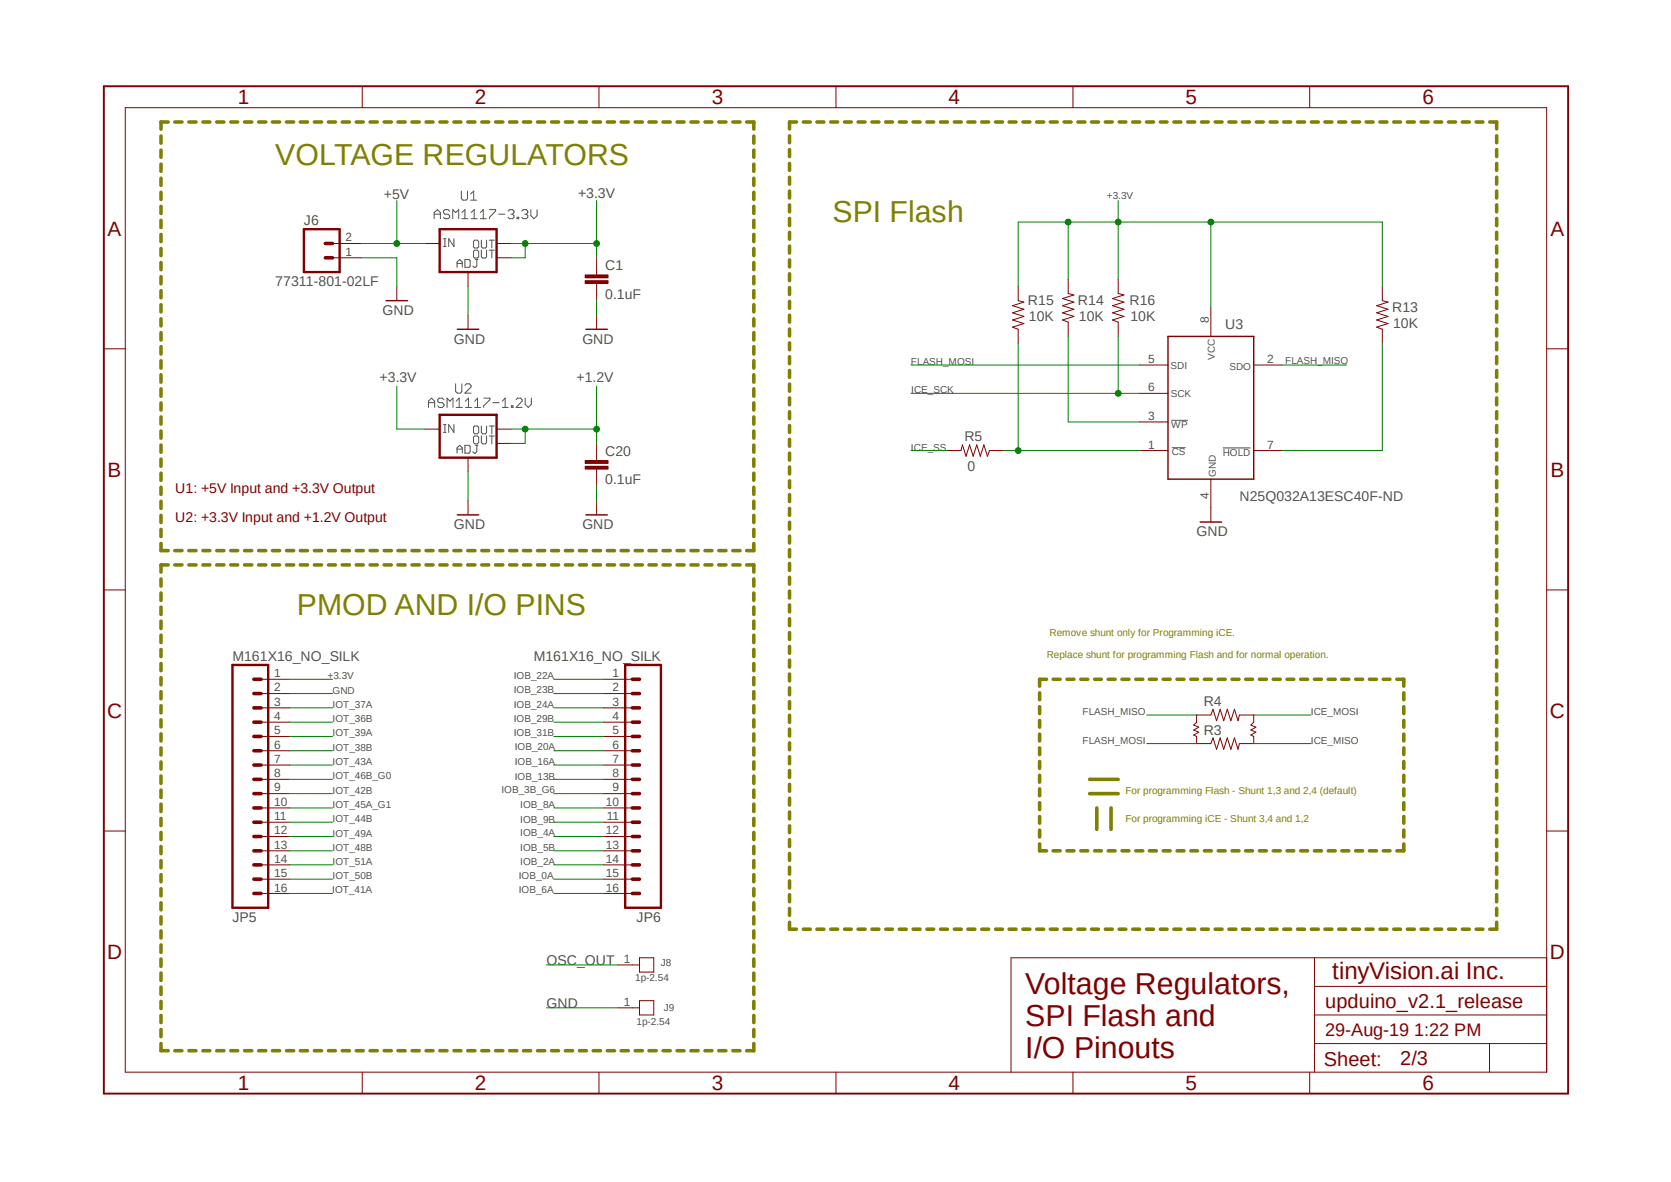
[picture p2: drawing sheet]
<svg xmlns="http://www.w3.org/2000/svg" width="297mm" height="210mm" viewBox="0 0 297 210" stroke-linecap="round" stroke-linejoin="round" font-family="sans-serif">
<path d="M17.9 15l261.2 179.9M279.1 15l-261.2 179.9" fill="none" stroke="#fff" stroke-width=".18"/>
<g fill="none" stroke="#808000" stroke-width=".64">
<path d="M28.6 24.2v1.2M28.6 26.7v1.2M28.6 29.2v1.2M28.6 31.7v1.2M28.6 34.2v1.2M28.6 36.7v1.2M28.6 39.2v1.2M29.9 21.7h-1.3v1.2M31.1 21.7h1.2M33.6 21.7h1.2M36.1 21.7h1.2M38.5 21.7h1.3"/>
<path d="M41 21.7h1.2M43.5 21.7h1.2M46 21.7h1.2M48.4 21.7h1.3M50.9 21.7h1.3M53.4 21.7h1.3M55.9 21.7h1.2M58.4 21.7h1.2M60.8 21.7h1.3M63.3 21.7h1.3M65.8 21.7h1.3M68.3 21.7h1.3"/>
<path d="M70.7 21.7h1.3M73.2 21.7h1.3M75.7 21.7h1.3M78.2 21.7h1.3M80.7 21.7h1.2M83.1 21.7h1.3M85.6 21.7h1.3M88.1 21.7h1.3M90.6 21.7h1.3M93 21.7h1.3M95.5 21.7h1.3M98 21.7h1.3"/>
<path d="M100.5 21.7h1.3M103 21.7h1.2M105.5 21.7h1.2M107.9 21.7h1.3M110.4 21.7h1.3M112.9 21.7h1.3M115.4 21.7h1.2M117.9 21.7h1.2M120.4 21.7h1.2M122.8 21.7h1.3M125.3 21.7h1.2M127.8 21.7h1.2"/>
<path d="M130.3 21.7h1.2M132.7 21.7h1.3v1.2M134 24.2v1.2M134 26.7v1.2M134 29.2v1.2M134 31.7v1.2M134 34.2v1.2M134 36.7v1.2M134 39.2v1.2M140.3 24.1v1.3M140.3 26.6v1.2M140.3 29v1.3"/>
<path d="M140.3 31.5v1.2M140.3 34v1.2M140.3 36.4v1.2M140.3 38.8v1.3M141.6 21.7h-1.3v1.2M142.8 21.7h1.2M145.2 21.7h1.2M147.7 21.7h1.2M150.1 21.7h1.2M152.5 21.7h1.3M155 21.7h1.2M157.4 21.7h1.2"/>
<path d="M159.9 21.7h1.2M162.3 21.7h1.2M164.8 21.7h1.1M167.2 21.7h1.2M169.6 21.7h1.3M172 21.7h1.3M174.5 21.7h1.2M177 21.7h1.2M179.4 21.7h1.2M181.8 21.7h1.2M184.3 21.7h1.2M186.7 21.7h1.2"/>
<path d="M189.1 21.7h1.3M191.6 21.7h1.2M194 21.7h1.2M196.5 21.7h1.2M198.9 21.7h1.2M201.3 21.7h1.3M203.8 21.7h1.2M206.2 21.7h1.2M208.7 21.7h1.2M211.1 21.7h1.2M213.6 21.7h1.2M216 21.7h1.2"/>
<path d="M218.4 21.7h1.3M220.9 21.7h1.2M223.3 21.7h1.2M225.8 21.7h1.2M228.2 21.7h1.2M230.6 21.7h1.3M233.1 21.7h1.2M235.5 21.7h1.2M238 21.7h1.2M240.4 21.7h1.2M242.8 21.7h1.3M245.3 21.7h1.2"/>
<path d="M247.7 21.7h1.2M250.1 21.7h1.3M252.6 21.7h1.2M255.1 21.7h1.1M257.5 21.7h1.2M259.9 21.7h1.3M262.4 21.7h1.2M264.8 21.7h1.2v1.2M266 24.1v1.3M266 26.6v1.2M266 29v1.3M266 31.5v1.2"/>
<path d="M266 34v1.2M266 36.4v1.2M266 38.8v1.3M28.6 41.7v1.2M28.6 44.2v1.2M28.6 46.7v1.2M28.6 49.1v1.3M28.6 51.6v1.3M28.6 54.1v1.3M28.6 56.6v1.3M28.6 59.1v1.3M134 41.7v1.2"/>
<path d="M134 44.2v1.2M134 46.7v1.2M134 49.1v1.3M134 51.6v1.3M134 54.1v1.3M134 56.6v1.3M134 59.1v1.3M140.3 41.3v1.2M140.3 43.7v1.3M140.3 46.2v1.2M140.3 48.6v1.3M140.3 51.1v1.2"/>
<path d="M140.3 53.6v1.2M140.3 56v1.2M140.3 58.5v1.2M266 41.3v1.2M266 43.7v1.3M266 46.2v1.2M266 48.6v1.3M266 51.1v1.2M266 53.6v1.2M266 56v1.2M266 58.5v1.2M28.6 61.6v1.3"/>
<path d="M28.6 64.1v1.3M28.6 66.6v1.3M28.6 69.1v1.3M28.6 71.6v1.3M28.6 74.1v1.3M28.6 76.6v1.3M28.6 79.1v1.2M134 61.6v1.3M134 64.1v1.3M134 66.6v1.3M134 69.1v1.3M134 71.6v1.3"/>
<path d="M134 74.1v1.3M134 76.6v1.3M134 79.1v1.2M140.3 60.9v1.2M140.3 63.4v1.2M140.3 65.8v1.3M140.3 68.2v1.3M140.3 70.7v1.2M140.3 73.2v1.2M140.3 75.6v1.2M140.3 78.1v1.2M266 60.9v1.2"/>
<path d="M266 63.4v1.2M266 65.8v1.3M266 68.2v1.3M266 70.7v1.2M266 73.2v1.2M266 75.6v1.2M266 78.1v1.2M28.6 96.6v1.2h1.3M28.6 81.6v1.2M28.6 84.1v1.2M28.6 86.6v1.2M28.6 89.1v1.2"/>
<path d="M28.6 91.6v1.2M28.6 94.1v1.2M31.1 97.8h1.2M33.6 97.8h1.2M36.1 97.8h1.2M38.5 97.8h1.3M41 97.8h1.2M43.5 97.8h1.2M46 97.8h1.2M48.4 97.8h1.3M50.9 97.8h1.3M53.4 97.8h1.3"/>
<path d="M55.9 97.8h1.2M58.4 97.8h1.2M60.8 97.8h1.3M63.3 97.8h1.3M65.8 97.8h1.3M68.3 97.8h1.3M70.7 97.8h1.3M73.2 97.8h1.3M75.7 97.8h1.3M78.2 97.8h1.3M80.7 97.8h1.2M83.1 97.8h1.3"/>
<path d="M85.6 97.8h1.3M88.1 97.8h1.3M90.6 97.8h1.3M93 97.8h1.3M95.5 97.8h1.3M98 97.8h1.3M100.5 97.8h1.3M103 97.8h1.2M105.5 97.8h1.2M107.9 97.8h1.3M110.4 97.8h1.3M112.9 97.8h1.3"/>
<path d="M115.4 97.8h1.2M117.9 97.8h1.2M120.4 97.8h1.2M122.8 97.8h1.3M125.3 97.8h1.2M127.8 97.8h1.2M130.3 97.8h1.2M134 81.6v1.2M134 84.1v1.2M134 86.6v1.2M134 89.1v1.2M134 91.6v1.2"/>
<path d="M134 94.1v1.2M134 96.6v1.2h-1.3M140.3 80.5v1.2M140.3 83v1.2M140.3 85.4v1.3M140.3 87.9v1.2M140.3 90.3v1.3M140.3 92.8v1.2M140.3 95.2v1.3M140.3 97.7v1.2M266 80.5v1.2M266 83v1.2"/>
<path d="M266 85.4v1.3M266 87.9v1.2M266 90.3v1.3M266 92.8v1.2M266 95.2v1.3M266 97.7v1.2M28.6 102.9v1.2M28.6 105.4v1.3M28.6 107.9v1.3M28.6 110.4v1.3M28.6 112.9v1.3M28.6 115.4v1.3"/>
<path d="M28.6 117.9v1.3M29.9 100.4h-1.3v1.2M31.1 100.4h1.2M33.6 100.4h1.2M36.1 100.4h1.2M38.5 100.4h1.3M41 100.4h1.2M43.5 100.4h1.2M46 100.4h1.2M48.4 100.4h1.3M50.9 100.4h1.3M53.4 100.4h1.3"/>
<path d="M55.9 100.4h1.2M58.4 100.4h1.2M60.8 100.4h1.3M63.3 100.4h1.3M65.8 100.4h1.3M68.3 100.4h1.3M70.7 100.4h1.3M73.2 100.4h1.3M75.7 100.4h1.3M78.2 100.4h1.3M80.7 100.4h1.2M83.1 100.4h1.3"/>
<path d="M85.6 100.4h1.3M88.1 100.4h1.3M90.6 100.4h1.3M93 100.4h1.3M95.5 100.4h1.3M98 100.4h1.3M100.5 100.4h1.3M103 100.4h1.2M105.5 100.4h1.2M107.9 100.4h1.3M110.4 100.4h1.3M112.9 100.4h1.3"/>
<path d="M115.4 100.4h1.2M117.9 100.4h1.2M120.4 100.4h1.2M122.8 100.4h1.3M125.3 100.4h1.2M127.8 100.4h1.2M130.3 100.4h1.2M132.7 100.4h1.3v1.2M134 102.9v1.2M134 105.4v1.3M134 107.9v1.3M134 110.4v1.3"/>
<path d="M134 112.9v1.3M134 115.4v1.3M134 117.9v1.3M140.3 100.1v1.2M140.3 102.6v1.2M140.3 105v1.3M140.3 107.5v1.2M140.3 109.9v1.3M140.3 112.4v1.2M140.3 114.9v1.2M140.3 117.3v1.2M140.3 119.8v1.2"/>
<path d="M266 100.1v1.2M266 102.6v1.2M266 105v1.3M266 107.5v1.2M266 109.9v1.3M266 112.4v1.2M266 114.9v1.2M266 117.3v1.2M266 119.8v1.2M28.6 120.4v1.3M28.6 122.9v1.3M28.6 125.4v1.3"/>
<path d="M28.6 127.9v1.3M28.6 130.4v1.3M28.6 132.9v1.3M28.6 135.4v1.3M28.6 137.9v1.3M134 120.4v1.3M134 122.9v1.3M134 125.4v1.3M134 127.9v1.3M134 130.4v1.3M134 132.9v1.3M134 135.4v1.3"/>
<path d="M134 137.9v1.3M140.3 122.2v1.2M140.3 124.7v1.2M140.3 127.1v1.3M140.3 129.5v1.3M140.3 132v1.2M140.3 134.5v1.2M140.3 136.9v1.2M140.3 139.4v1.2M184.8 123.1v1.2M184.8 125.6v1.2M184.8 128v1.2"/>
<path d="M184.8 130.4v1.3M184.8 132.9v1.2M184.8 135.3v1.2M184.8 137.8v1.2M186 120.7h-1.2v1.2M187.2 120.7h1.2M189.7 120.7h1.2M192.1 120.7h1.2M193.7 138.5h5.1M194.6 120.7h1.1M197 120.7h1.2M199.4 120.7h1.3"/>
<path d="M201.9 120.7h1.2M204.3 120.7h1.2M206.8 120.7h1.2M209.2 120.7h1.2M211.7 120.7h1.2M214.1 120.7h1.2M216.5 120.7h1.3M219 120.7h1.2M221.4 120.7h1.2M223.9 120.7h1.2M226.3 120.7h1.2M228.8 120.7h1.2"/>
<path d="M231.2 120.7h1.2M233.6 120.7h1.3M236.1 120.7h1.2M238.5 120.7h1.2M241 120.7h1.2M243.4 120.7h1.2M245.9 120.7h1.2M248.3 120.7h1.2v1.2M249.5 123.1v1.2M249.5 125.6v1.2M249.5 128v1.2M249.5 130.4v1.3"/>
<path d="M249.5 132.9v1.2M249.5 135.3v1.2M249.5 137.8v1.2M266 122.2v1.2M266 124.7v1.2M266 127.1v1.3M266 129.5v1.3M266 132v1.2M266 134.5v1.2M266 136.9v1.2M266 139.4v1.2M28.6 140.4v1.3"/>
<path d="M28.6 142.9v1.3M28.6 145.4v1.3M28.6 147.9v1.3M28.6 150.4v1.3M28.6 152.9v1.3M28.6 155.4v1.3M28.6 157.9v1.3M134 140.4v1.3M134 142.9v1.3M134 145.4v1.3M134 147.9v1.3M134 150.4v1.3"/>
<path d="M134 152.9v1.3M134 155.4v1.3M134 157.9v1.3M140.3 141.8v1.2M140.3 144.3v1.2M140.3 146.7v1.3M140.3 149.2v1.2M140.3 151.6v1.3M140.3 154.1v1.2M140.3 156.5v1.3M140.3 159v1.2M184.8 149.9v1.3h1.2"/>
<path d="M184.8 140.2v1.2M184.8 142.6v1.2M184.8 145.1v1.2M184.8 147.5v1.2M187.2 151.2h1.2M189.7 151.2h1.2M192.1 151.2h1.2M193.7 141h5.1M194.6 151.2h1.1M194.9 143.6v3.8M197 151.2h1.2M197.5 143.6v3.8"/>
<path d="M199.4 151.2h1.3M201.9 151.2h1.2M204.3 151.2h1.2M206.8 151.2h1.2M209.2 151.2h1.2M211.7 151.2h1.2M214.1 151.2h1.2M216.5 151.2h1.3M219 151.2h1.2M221.4 151.2h1.2M223.9 151.2h1.2M226.3 151.2h1.2"/>
<path d="M228.8 151.2h1.2M231.2 151.2h1.2M233.6 151.2h1.3M236.1 151.2h1.2M238.5 151.2h1.2M241 151.2h1.2M243.4 151.2h1.2M245.9 151.2h1.2M249.5 140.2v1.2M249.5 142.6v1.2M249.5 145.1v1.2M249.5 147.5v1.2"/>
<path d="M249.5 149.9v1.3h-1.2M266 141.8v1.2M266 144.3v1.2M266 146.7v1.3M266 149.2v1.2M266 151.6v1.3M266 154.1v1.2M266 156.5v1.3M266 159v1.2M28.6 160.4v1.3M28.6 162.9v1.3M28.6 165.4v1.3"/>
<path d="M28.6 167.9v1.3M28.6 170.4v1.3M28.6 172.9v1.3M28.6 175.4v1.3M28.6 177.9v1.3M134 160.4v1.3M134 162.9v1.3M134 165.4v1.3M134 167.9v1.3M134 170.4v1.3M134 172.9v1.3M134 175.4v1.3"/>
<path d="M134 177.9v1.3M140.3 163.9v1.2h1.3M140.3 161.4v1.2M142.8 165.1h1.2M145.2 165.1h1.2M147.7 165.1h1.2M150.1 165.1h1.2M152.5 165.1h1.3M155 165.1h1.2M157.4 165.1h1.2M159.9 165.1h1.2M162.3 165.1h1.2"/>
<path d="M164.8 165.1h1.1M167.2 165.1h1.2M169.6 165.1h1.3M172 165.1h1.3M174.5 165.1h1.2M177 165.1h1.2M179.4 165.1h1.2M181.8 165.1h1.2M184.3 165.1h1.2M186.7 165.1h1.2M189.1 165.1h1.3M191.6 165.1h1.2"/>
<path d="M194 165.1h1.2M196.5 165.1h1.2M198.9 165.1h1.2M201.3 165.1h1.3M203.8 165.1h1.2M206.2 165.1h1.2M208.7 165.1h1.2M211.1 165.1h1.2M213.6 165.1h1.2M216 165.1h1.2M218.4 165.1h1.3M220.9 165.1h1.2"/>
<path d="M223.3 165.1h1.2M225.8 165.1h1.2M228.2 165.1h1.2M230.6 165.1h1.3M233.1 165.1h1.2M235.5 165.1h1.2M238 165.1h1.2M240.4 165.1h1.2M242.8 165.1h1.3M245.3 165.1h1.2M247.7 165.1h1.2M250.1 165.1h1.3"/>
<path d="M252.6 165.1h1.2M255.1 165.1h1.1M257.5 165.1h1.2M259.9 165.1h1.3M262.4 165.1h1.2M266 161.4v1.2M266 163.9v1.2h-1.2M28.6 180.4v1.3M28.6 182.9v1.3M28.6 185.4v1.3h1.3M31.1 186.7h1.2M33.6 186.7h1.2"/>
<path d="M36.1 186.7h1.2M38.5 186.7h1.3M41 186.7h1.2M43.5 186.7h1.2M46 186.7h1.2M48.4 186.7h1.3M50.9 186.7h1.3M53.4 186.7h1.3M55.9 186.7h1.2M58.4 186.7h1.2M60.8 186.7h1.3M63.3 186.7h1.3"/>
<path d="M65.8 186.7h1.3M68.3 186.7h1.3M70.7 186.7h1.3M73.2 186.7h1.3M75.7 186.7h1.3M78.2 186.7h1.3M80.7 186.7h1.2M83.1 186.7h1.3M85.6 186.7h1.3M88.1 186.7h1.3M90.6 186.7h1.3M93 186.7h1.3"/>
<path d="M95.5 186.7h1.3M98 186.7h1.3M100.5 186.7h1.3M103 186.7h1.2M105.5 186.7h1.2M107.9 186.7h1.3M110.4 186.7h1.3M112.9 186.7h1.3M115.4 186.7h1.2M117.9 186.7h1.2M120.4 186.7h1.2M122.8 186.7h1.3"/>
<path d="M125.3 186.7h1.2M127.8 186.7h1.2M130.3 186.7h1.2M134 180.4v1.3M134 182.9v1.3M134 185.4v1.3h-1.3"/>
</g>
<g fill="none" stroke="#505050" stroke-width=".18">
<path d="M77.2 38.9v-1.1l.5-.5 .6 .5v1.1M77.2 38.1h1.1M79.9 37.5l-.3-.2h-.5l-.3 .2v.3l.3 .3h.5l.3 .2v.3l-.3 .3h-.5l-.3-.3M80.5 38.9v-1.6l.5 .5 .5-.5v1.6M82 34v1.3l.3 .3h.5l.3-.3v-1.3M82.1 38.9h1.1M82.1 37.8l.5-.5v1.6M83.7 35.6h1.1M83.7 34.5l.5-.5v1.6M83.7 38.9h1.1M83.7 37.8l.6-.5v1.6M85.4 38.9h1"/>
<path d="M85.4 37.8l.5-.5v1.6M87 37.3h1.1v.2l-1.1 1.1v.3M88.6 38.1h1.1M90.3 37.5l.3-.2h.5l.3 .2v.3l-.3 .3M90.8 38.1h.3M91.1 38.1l.3 .2v.3l-.3 .3h-.5l-.3-.3M91.9 38.6h.3v.3h-.3zM92.8 37.5l.2-.2h.6l.2 .2v.3l-.2 .3M93.3 38.1h.3M93.6 38.1l.2 .2v.3l-.2 .3h-.6l-.2-.3M94.4 37.3v1l.5 .6 .6-.6v-1M78.8 43.8h.5"/>
<path d="M78.8 42.4h.5M79.1 42.4v1.4M80.7 42.4v1.4l-.9-1.4v1.4M81.2 47.5v-.9l.5-.5 .5 .5v.9M81.2 46.8h1M82.6 46.1h.8l.2 .3v.9l-.2 .2h-.8zM84.4 42.7h.4l.3 .2v1l-.3 .2h-.4l-.2-.2v-1zM84.4 44.4h.4l.3 .3v.9l-.3 .2h-.4l-.2-.2v-.9zM84.5 46.1h.5M84.8 46.1v1.2l-.3 .2-.5-.2M85.6 42.7v1.2l.2 .2h.5l.2-.2v-1.2M85.6 44.4v1.2l.2 .2h.5l.2-.2v-1.2"/>
<path d="M87 44.4h.9M87 42.7h.9M87.4 42.7v1.4M87.4 44.4v1.4M76.2 72.4v-1.1l.5-.6 .6 .6v1.1M76.2 71.5h1.1M78.8 76.8h.5M78.8 75.4h.5M78.9 71l-.3-.3h-.5l-.3 .3v.3l.3 .2h.5l.3 .3v.3l-.3 .3h-.5l-.3-.3M79.1 75.4v1.4M79.5 72.4v-1.7l.5 .6 .5-.6v1.7M80.7 75.4v1.4l-.9-1.4v1.4"/>
<path d="M81 68.2v1.4l.3 .2h.5l.3-.2v-1.4M81.1 72.4h1.1M81.1 71.3l.5-.6v1.7M81.2 79.8h1M82.6 79.1h.8l.2 .2v1l-.2 .2h-.8zM82.6 68.5l.3-.3h.5l.3 .3v.2l-1.1 1.1h1.1M82.7 72.4h1.1M82.7 71.3l.6-.6v1.7M84.4 72.4h1M84.4 71.3l.5-.6v1.7M84.4 77.5h.4l.3 .2v.9l-.3 .3h-.4l-.2-.3v-.9zM84.4 75.7h.4l.3 .2v.9l-.3 .3h-.4l-.2-.3v-.9z"/>
<path d="M84.5 79.1h.5M84.8 79.1v1.2l-.3 .2h-.2l-.3-.2M85.6 77.5v1.1l.2 .3h.5l.2-.3v-1.1M85.6 75.7v1.1l.2 .3h.5l.2-.3v-1.1M86 70.7h1.1v.3l-1.1 1.1v.3M87 77.5h.9M87 75.7h.9M87.4 75.7v1.4M87.4 77.5v1.4M87.6 71.5h1.1M89.3 72.4h1M89.3 71.3l.5-.6v1.7"/>
<path d="M90.9 72.1h.3v.3h-.3zM91.7 71l.3-.3h.5l.3 .3v.3l-1.1 1.1h1.1M93.3 70.7v1.1l.6 .6 .5-.6v-1.1M208.2 74.7h3M208.3 79.5h2.4M217.3 79.6h4.9M81.2 80.5v-.9l.5-.5 .5 .5v.9"/>
</g>
<g fill="none" stroke="#800000" stroke-width=".18">
<path d="M181 50.9v2.5l1 .3-2 .6 2 .6-2 .7 2 .6-2 .7 2 .6-2 .6 1 .4v2.5M189.9 49.6v2.6l1 .2-2.1 .6 2.1 .7-2.1 .6 2.1 .6-2.1 .7 2.1 .6-2.1 .7 1.1 .3v2.6M198.8 49.6v2.6l1 .2-2.1 .6 2.1 .7-2.1 .6 2.1 .6-2.1 .7 2.1 .6-2.1 .7 1.1 .3v2.6M215.2 54.7v5.1M245.7 50.9v2.5l1 .3-2 .6 2 .6-2 .7 2 .6-2 .7 2 .6-2 .6 1 .4v2.5M75.6 76.2h2.5M88.3 76.2h2.5M88.3 78.8h2.5M202.6 64.9h5M202.6 75h5M202.6 69.9h5M222.8 64.9h5.1"/>
<path d="M83.2 81.3v2.6M83.2 88.9v2.6M202.6 80.1h5M215.2 85.1v7.7M222.8 80.1h5.1M212.7 127v1.3l-.5 .5 .9 .4-.9 .5 .9 .4-.9 .5 .5 .3v1.2M222.8 127v1.3l-.5 .5 .9 .4-.9 .5 .9 .4-.9 .5 .5 .3v1.2"/>
</g>
<path d="M207.6 59.8h15.2v25.3h-15.2zM81.3 91.5h3.8M213.3 92.8h3.8" fill="none" stroke="#800000" stroke-width=".25"/>
<path d="M78.1 73.7h10.2v7.6h-10.2z" fill="none" stroke="#800000" stroke-width=".42"/>
<path d="M104 82.8h4.1v.6h-4.1z" fill-rule="evenodd" fill="#800000"/>
<path d="M104 82.8h4.1v.6h-4.1z" fill="none" stroke="#800000" stroke-width=".18"/>
<path d="M104 81.8h4.1v.5h-4.1z" fill-rule="evenodd" fill="#800000"/>
<g fill="none" stroke="#800000" stroke-width=".18">
<path d="M75.6 43.3h2.5M83.2 48.3v2.6M83.2 56v2.5M88.3 43.3h2.5M88.3 45.8h2.5M106 78.8v3M104 81.8h4.1v.5h-4.1zM106 83.4v3M106 88.9v2.6M46.4 120.7h5.1M46.4 123.2h5.1M46.4 125.8h5.1"/>
<path d="M46.4 128.3h5.1M46.4 130.9h5.1M46.4 133.4h5.1M46.4 135.9h5.1M46.4 138.5h5.1M107.3 120.7h5.1M107.3 123.2h5.1M107.3 125.8h5.1M107.3 128.3h5.1M107.3 130.9h5.1M107.3 133.4h5.1M107.3 135.9h5.1"/>
<path d="M107.3 138.5h5.1M212.7 132.1h2.5l.4-1 .6 2 .7-2 .6 2 .6-2 .7 2 .6-2 .6 2 .3-1h2.5M212.7 127h2.5l.4-1 .6 2.1 .7-2.1 .6 2.1 .6-2.1 .7 2.1 .6-2.1 .6 2.1 .3-1.1h2.5M46.4 141h5.1M46.4 143.6h5.1M46.4 146.1h5.1M46.4 148.6h5.1M46.4 151.2h5.1M46.4 153.7h5.1M46.4 156.2h5.1M46.4 158.7h5.1M107.3 141h5.1"/>
<path d="M107.3 143.6h5.1M107.3 146.1h5.1M107.3 148.6h5.1M107.3 151.2h5.1M107.3 153.7h5.1M107.3 156.2h5.1M107.3 158.7h5.1"/>
</g>
<path d="M81.3 58.5h3.8M104.1 91.5h3.8" fill="none" stroke="#800000" stroke-width=".25"/>
<path d="M78.1 40.7h10.2v7.6h-10.2zM41.3 118.2h6.4v43.1h-6.4zM111.1 118.2h6.4v43.1h-6.4z" fill="none" stroke="#800000" stroke-width=".42"/>
<g fill="none" stroke="#800000" stroke-width=".64">
<path d="M45.1 125.8h1.3M45.1 123.2h1.3M45.1 120.7h1.3M45.1 130.9h1.3M45.1 128.3h1.3M45.1 133.4h1.3M45.1 135.9h1.3M45.1 138.5h1.3M112.4 125.8h1.3M112.4 123.2h1.3M112.4 120.7h1.3M112.4 130.9h1.3"/>
<path d="M112.4 128.3h1.3M112.4 133.4h1.3M112.4 135.9h1.3M112.4 138.5h1.3M45.1 141h1.3M45.1 143.6h1.3M45.1 146.1h1.3M45.1 148.6h1.3M45.1 151.2h1.3M45.1 153.7h1.3M45.1 156.2h1.3M45.1 158.7h1.3"/>
<path d="M112.4 141h1.3M112.4 143.6h1.3M112.4 146.1h1.3M112.4 148.6h1.3M112.4 151.2h1.3M112.4 153.7h1.3M112.4 156.2h1.3M112.4 158.7h1.3"/>
</g>
<path d="M104 49.9h4.1v.5h-4.1z" fill-rule="evenodd" fill="#800000"/>
<path d="M104 49.9h4.1v.5h-4.1z" fill="none" stroke="#800000" stroke-width=".18"/>
<path d="M104 48.9h4.1v.5h-4.1z" fill-rule="evenodd" fill="#800000"/>
<g fill="none" stroke="#800000" stroke-width=".18">
<path d="M22.3 19.1h252.6v171.4h-252.6zM64.4 15.3v3.8M106.5 15.3v3.8M148.6 15.3v3.8M190.7 15.3v3.8M232.8 15.3v3.8M59.1 45.8h5.1M59.1 43.3h5.1M70.5 50.9v2.5M104 48.9h4.1v.5h-4.1zM106 45.8v3.1M106 50.4v3"/>
<path d="M106 56v2.5M18.5 62h3.8M274.9 62h3.8M168.3 80.1h2.5l.3-1.1 .6 2.1 .6-2.1 .7 2.1 .6-2.1 .6 2.1 .7-2.1 .6 2.1 .4-1h2.5M18.5 104.8h3.8M274.9 104.8h3.8M18.5 147.7h3.8M274.9 147.7h3.8M109.9 171.4h3.8M109.9 179.1h3.8M113.7 170.2h2.5v2.5h-2.5zM113.7 177.8h2.5v2.5h-2.5z"/>
<path d="M233.6 170.2v20.3M233.6 175.3h41.3M274.9 170.2h-95.2v20.3M64.4 190.5v3.8M106.5 190.5v3.8M148.6 190.5v3.8M190.7 190.5v3.8M232.8 190.5v3.8M233.6 180.3h41.3M233.6 185.4h41.3M264.8 185.4v5.1"/>
</g>
<path d="M68.6 53.4h3.8M104.1 58.5h3.8" fill="none" stroke="#800000" stroke-width=".25"/>
<path d="M54 40.7h6.4v7.6h-6.4z" fill="none" stroke="#800000" stroke-width=".42"/>
<path d="M57.8 43.3h1.3M57.8 45.8h1.3" fill="none" stroke="#800000" stroke-width=".64"/>
<path d="M18.5 15.3h260.2v179h-260.2z" fill="none" stroke="#800000" stroke-width=".34"/>
<path d="M64.2 45.8h6.3v5.1M83.2 50.9v5.1M106 53.4v2.6M198.8 59.8v10.1M161.9 69.9h40.7M83.2 83.9v5M106 86.4v2.5M161.9 80.1h6.4M51.5 123.2h7.6M222.8 127h10.2M97.2 179.1h12.7" fill="none" stroke="#008000" stroke-width=".18"/>
<circle cx="198.8" cy="69.9" r=".51" fill="#008000"/>
<g fill="none" stroke="#008000" stroke-width=".18">
<path d="M189.9 39.5v10.1M198.8 35.6v14M215.2 39.5v15.2M181 50.9v-11.4h64.7v11.4"/>
<circle cx="198.8" cy="69.9" r=".51"/>
</g>
<circle cx="198.8" cy="39.5" r=".51" fill="#008000"/>
<circle cx="198.8" cy="39.5" r=".51" fill="none" stroke="#008000" stroke-width=".18"/>
<circle cx="215.2" cy="39.5" r=".51" fill="#008000"/>
<circle cx="215.2" cy="39.5" r=".51" fill="none" stroke="#008000" stroke-width=".18"/>
<circle cx="189.9" cy="39.5" r=".51" fill="#008000"/>
<g fill="none" stroke="#008000" stroke-width=".18">
<path d="M106 35.6v10.2M90.8 43.3h15.2M93.3 43.3v2.5h-2.5M70.5 68.6v7.6h5.1M51.5 120.7h7.6"/>
<circle cx="189.9" cy="39.5" r=".51"/>
</g>
<circle cx="93.3" cy="43.3" r=".51" fill="#008000"/>
<circle cx="93.3" cy="43.3" r=".51" fill="none" stroke="#008000" stroke-width=".18"/>
<circle cx="106" cy="43.3" r=".51" fill="#008000"/>
<g fill="none" stroke="#008000" stroke-width=".18">
<path d="M189.9 59.8v15.2h12.7M161.9 64.9h40.7M181 61v19.1h21.6M227.9 64.9h11.5M245.7 61v19.1h-17.8M51.5 133.4h7.6M51.5 130.9h7.6M51.5 135.9h7.6M51.5 125.8h7.6M51.5 128.3h7.6M203.8 127h8.9M203.8 132.1h8.9"/>
<path d="M51.5 141h7.6M51.5 146.1h7.6M51.5 148.6h7.6M98.4 146.1h8.9M98.4 148.6h8.9M98.4 143.6h8.9M98.4 151.2h8.9M98.4 153.7h8.9M98.4 156.2h8.9M98.4 158.7h8.9"/>
<circle cx="106" cy="43.3" r=".51"/>
</g>
<circle cx="181" cy="80.1" r=".51" fill="#008000"/>
<g fill="none" stroke="#008000" stroke-width=".18">
<path d="M90.8 76.2h15.2M93.3 76.2v2.6h-2.5M106 68.6v10.2M178.4 80.1h2.6"/>
<circle cx="181" cy="80.1" r=".51"/>
</g>
<circle cx="93.3" cy="76.2" r=".51" fill="#008000"/>
<circle cx="93.3" cy="76.2" r=".51" fill="none" stroke="#008000" stroke-width=".18"/>
<circle cx="106" cy="76.2" r=".51" fill="#008000"/>
<g fill="none" stroke="#008000" stroke-width=".18">
<path d="M70.5 35.6v7.7M64.2 43.3h11.4M51.5 138.5h7.6M98.4 120.7h8.9M98.4 123.2h8.9M98.4 125.8h8.9M98.4 128.3h8.9M98.4 130.9h8.9M98.4 133.4h8.9M98.4 135.9h8.9M98.4 138.5h8.9M222.8 132.1h10.2"/>
<path d="M51.5 143.6h7.6M51.5 151.2h7.6M51.5 153.7h7.6M51.5 156.2h7.6M51.5 158.7h7.6M98.4 141h8.9"/>
<circle cx="106" cy="76.2" r=".51"/>
</g>
<circle cx="70.5" cy="43.3" r=".51" fill="#008000"/>
<g fill="none" stroke="#008000" stroke-width=".18">
<path d="M97.2 171.4h12.7"/>
<circle cx="70.5" cy="43.3" r=".51"/>
</g>
<g font-size="5.4" fill="#808000">
<text x="48.9" y="29.3">VOLTAGE REGULATORS</text>
<text x="148" y="39.5">SPI Flash</text>
<text x="52.7" y="109.3">PMOD AND I/O PINS</text>
</g>
<g font-size="5.4" fill="#800000">
<text x="182.2" y="176.5">Voltage Regulators,</text>
<text x="182.2" y="182.2">SPI Flash and</text>
<text x="182.2" y="188">I/O Pinouts</text>
</g>
<text font-size="4.3" fill="#800000" x="236.8" y="174">tinyVision.ai Inc.</text>
<g font-size="3.7" fill="#800000">
<text x="42.3" y="18.5">1</text>
<text x="84.4" y="18.5">2</text>
<text x="126.5" y="18.5">3</text>
<text x="168.6" y="18.5">4</text>
<text x="210.7" y="18.5">5</text>
<text x="252.9" y="18.5">6</text>
<text x="19.1" y="41.9">A</text>
<text x="275.6" y="41.9">A</text>
<text x="19.1" y="84.7">B</text>
<text x="275.6" y="84.7">B</text>
<text x="19" y="127.5">C</text>
<text x="275.5" y="127.5">C</text>
<text x="19" y="170.4">D</text>
<text x="275.5" y="170.4">D</text>
<text x="42.3" y="193.7">1</text>
<text x="84.4" y="193.7">2</text>
<text x="126.5" y="193.7">3</text>
<text x="168.6" y="193.7">4</text>
<text x="210.7" y="193.7">5</text>
<text x="252.9" y="193.7">6</text>
</g>
<g font-size="3.6" fill="#800000">
<text x="235.5" y="179.1">upduino_v2.1_release</text>
<text x="235.3" y="189.4">Sheet:</text>
<text x="248.9" y="189.2">2/3</text>
</g>
<text font-size="3.2" fill="#800000" x="235.5" y="184.1">29-Aug-19 1:22 PM</text>
<g font-size="2.5" fill="#505050">
<text x="68.2" y="35.4">+5V</text>
<text x="102.7" y="35.1">+3.3V</text>
<text x="54" y="40">J6</text>
<text x="107.6" y="48">C1</text>
<text x="48.9" y="50.9">77311-801-02LF</text>
<text x="107.6" y="53">0.1uF</text>
<text x="68" y="56">GND</text>
<text x="182.7" y="54.1">R15</text>
<text x="182.9" y="57">10K</text>
<text x="191.6" y="54.1">R14</text>
<text x="191.8" y="57">10K</text>
<text x="200.7" y="54.1">R16</text>
<text x="200.9" y="57">10K</text>
<text x="217.8" y="58.5">U3</text>
<text x="247.4" y="55.4">R13</text>
<text x="247.6" y="58.3">10K</text>
<text x="80.7" y="61">GND</text>
<text x="103.5" y="61">GND</text>
<text x="67.5" y="67.9">+3.3V</text>
<text x="102.5" y="67.9">+1.2V</text>
<text x="107.6" y="80.9">C20</text>
<text x="171.4" y="78.3">R5</text>
<text x="172" y="83.6">0</text>
<text x="107.6" y="86">0.1uF</text>
<text x="220.3" y="88.9">N25Q032A13ESC40F-ND</text>
<text x="80.7" y="94">GND</text>
<text x="103.5" y="94">GND</text>
<text x="212.7" y="95.3">GND</text>
<text x="41.3" y="117.4">M161X16_NO_SILK</text>
<text x="94.9" y="117.4">M161X16_NO_SILK</text>
<text x="214" y="125.5">R4</text>
<text x="214" y="130.6">R3</text>
<text x="41.3" y="163.8">JP5</text>
<text x="113.2" y="163.8">JP6</text>
<text x="97.2" y="171.5">OSC_OUT</text>
<text x="97.2" y="179.1">GND</text>
</g>
<g font-size="2.5" fill="#800000">
<text x="31.2" y="87.7">U1: +5V Input and +3.3V Output</text>
<text x="31.2" y="92.8">U2: +3.3V Input and +1.2V Output</text>
</g>
<g font-size="2.1" fill="#505050">
<text x="61.4" y="45.4">1</text>
<text x="61.4" y="42.9">2</text>
<text x="214.9" y="57.4" transform="rotate(-90 214.9 57.4)">8</text>
<text x="204.1" y="64.5">5</text>
<text x="225.2" y="64.5">2</text>
<text x="204.1" y="69.6">6</text>
<text x="204.1" y="74.6">3</text>
<text x="204.1" y="79.7">1</text>
<text x="225.2" y="79.7">7</text>
<text x="214.9" y="88.6" transform="rotate(-90 214.9 88.6)">4</text>
<text x="48.7" y="120.3">1</text>
<text x="48.7" y="122.9">2</text>
<text x="48.7" y="125.4">3</text>
<text x="108.9" y="120.3">1</text>
<text x="108.9" y="122.9">2</text>
<text x="108.9" y="125.4">3</text>
<text x="48.7" y="127.9">4</text>
<text x="48.7" y="130.5">5</text>
<text x="108.9" y="127.9">4</text>
<text x="108.9" y="130.5">5</text>
<text x="48.7" y="133">6</text>
<text x="48.7" y="135.6">7</text>
<text x="108.9" y="133">6</text>
<text x="108.9" y="135.6">7</text>
<text x="48.7" y="138.1">8</text>
<text x="48.7" y="140.6">9</text>
<text x="48.7" y="143.2">10</text>
<text x="107.7" y="143.2">10</text>
<text x="108.9" y="138.1">8</text>
<text x="108.9" y="140.6">9</text>
<text x="48.7" y="145.7">11</text>
<text x="48.7" y="148.3">12</text>
<text x="107.7" y="148.3">12</text>
<text x="107.9" y="145.7">11</text>
<text x="48.7" y="150.8">13</text>
<text x="48.7" y="153.3">14</text>
<text x="48.7" y="155.9">15</text>
<text x="107.7" y="150.8">13</text>
<text x="107.7" y="153.3">14</text>
<text x="107.7" y="155.9">15</text>
<text x="48.7" y="158.4">16</text>
<text x="107.7" y="158.4">16</text>
<text x="110.9" y="171.1">1</text>
<text x="110.9" y="178.7">1</text>
</g>
<g font-size="1.8" fill="#505050">
<text x="196.7" y="35.4">+3.3V</text>
<text x="161.9" y="64.9">FLASH_MOSI</text>
<text x="208.1" y="65.6">SDI</text>
<text x="215.9" y="64" transform="rotate(-90 215.9 64)">VCC</text>
<text x="218.5" y="65.7">SDO</text>
<text x="228.4" y="64.6">FLASH_MISO</text>
<text x="162" y="69.9">ICE_SCK</text>
<text x="208.1" y="70.6">SCK</text>
<text x="208.2" y="76">WP</text>
<text x="161.9" y="80.1">ICE_SS</text>
<text x="208.3" y="80.9">CS</text>
<text x="217.3" y="80.9">HOLD</text>
<text x="216.1" y="84.7" transform="rotate(-90 216.1 84.7)">GND</text>
<text x="58.2" y="120.7">+3.3V</text>
<text x="59.1" y="123.2">GND</text>
<text x="59.1" y="125.8">IOT_37A</text>
<text x="91.3" y="120.6">IOB_22A</text>
<text x="91.3" y="123.2">IOB_23B</text>
<text x="91.3" y="125.8">IOB_24A</text>
<text x="59.1" y="130.9">IOT_39A</text>
<text x="59.1" y="128.3">IOT_36B</text>
<text x="91.3" y="128.3">IOB_29B</text>
<text x="91.3" y="130.9">IOB_31B</text>
<text x="192.4" y="127">FLASH_MISO</text>
<text x="233" y="127">ICE_MOSI</text>
<text x="59.1" y="133.4">IOT_38B</text>
<text x="59.1" y="135.9">IOT_43A</text>
<text x="91.5" y="133.3">IOB_20A</text>
<text x="91.5" y="135.9">IOB_16A</text>
<text x="192.4" y="132.1">FLASH_MOSI</text>
<text x="233" y="132.1">ICE_MISO</text>
<text x="59.1" y="141">IOT_42B</text>
<text x="59.1" y="143.6">IOT_45A_G1</text>
<text x="59.1" y="138.5">IOT_46B_G0</text>
<text x="89.1" y="140.9">IOB_3B_G6</text>
<text x="91.5" y="138.5">IOB_13B</text>
<text x="92.5" y="143.6">IOB_8A</text>
<text x="59.1" y="146.1">IOT_44B</text>
<text x="59.1" y="148.6">IOT_49A</text>
<text x="92.5" y="146.2">IOB_9B</text>
<text x="92.5" y="148.5">IOB_4A</text>
<text x="59.1" y="151.2">IOT_48B</text>
<text x="59.1" y="153.7">IOT_51A</text>
<text x="92.5" y="151.2">IOB_5B</text>
<text x="92.5" y="153.8">IOB_2A</text>
<text x="59.1" y="158.7">IOT_41A</text>
<text x="59.1" y="156.2">IOT_50B</text>
<text x="92.2" y="156.2">IOB_0A</text>
<text x="92.2" y="158.7">IOB_6A</text>
<text x="117.5" y="171.7">J8</text>
<text x="112.9" y="174.2">1p-2.54</text>
<text x="118" y="179.6">J9</text>
<text x="113.2" y="182.1">1p-2.54</text>
</g>
<g font-size="1.8" fill="#808000">
<text x="186.6" y="113.1">Remove shunt only for Programming iCE.</text>
<text x="186.1" y="116.9">Replace shunt for programming Flash and for normal operation.</text>
<text x="200" y="141">For programming Flash - Shunt 1,3 and 2,4 (default)</text>
<text x="200" y="146.1">For programming iCE - Shunt 3,4 and 1,2</text>
</g>
</svg>
